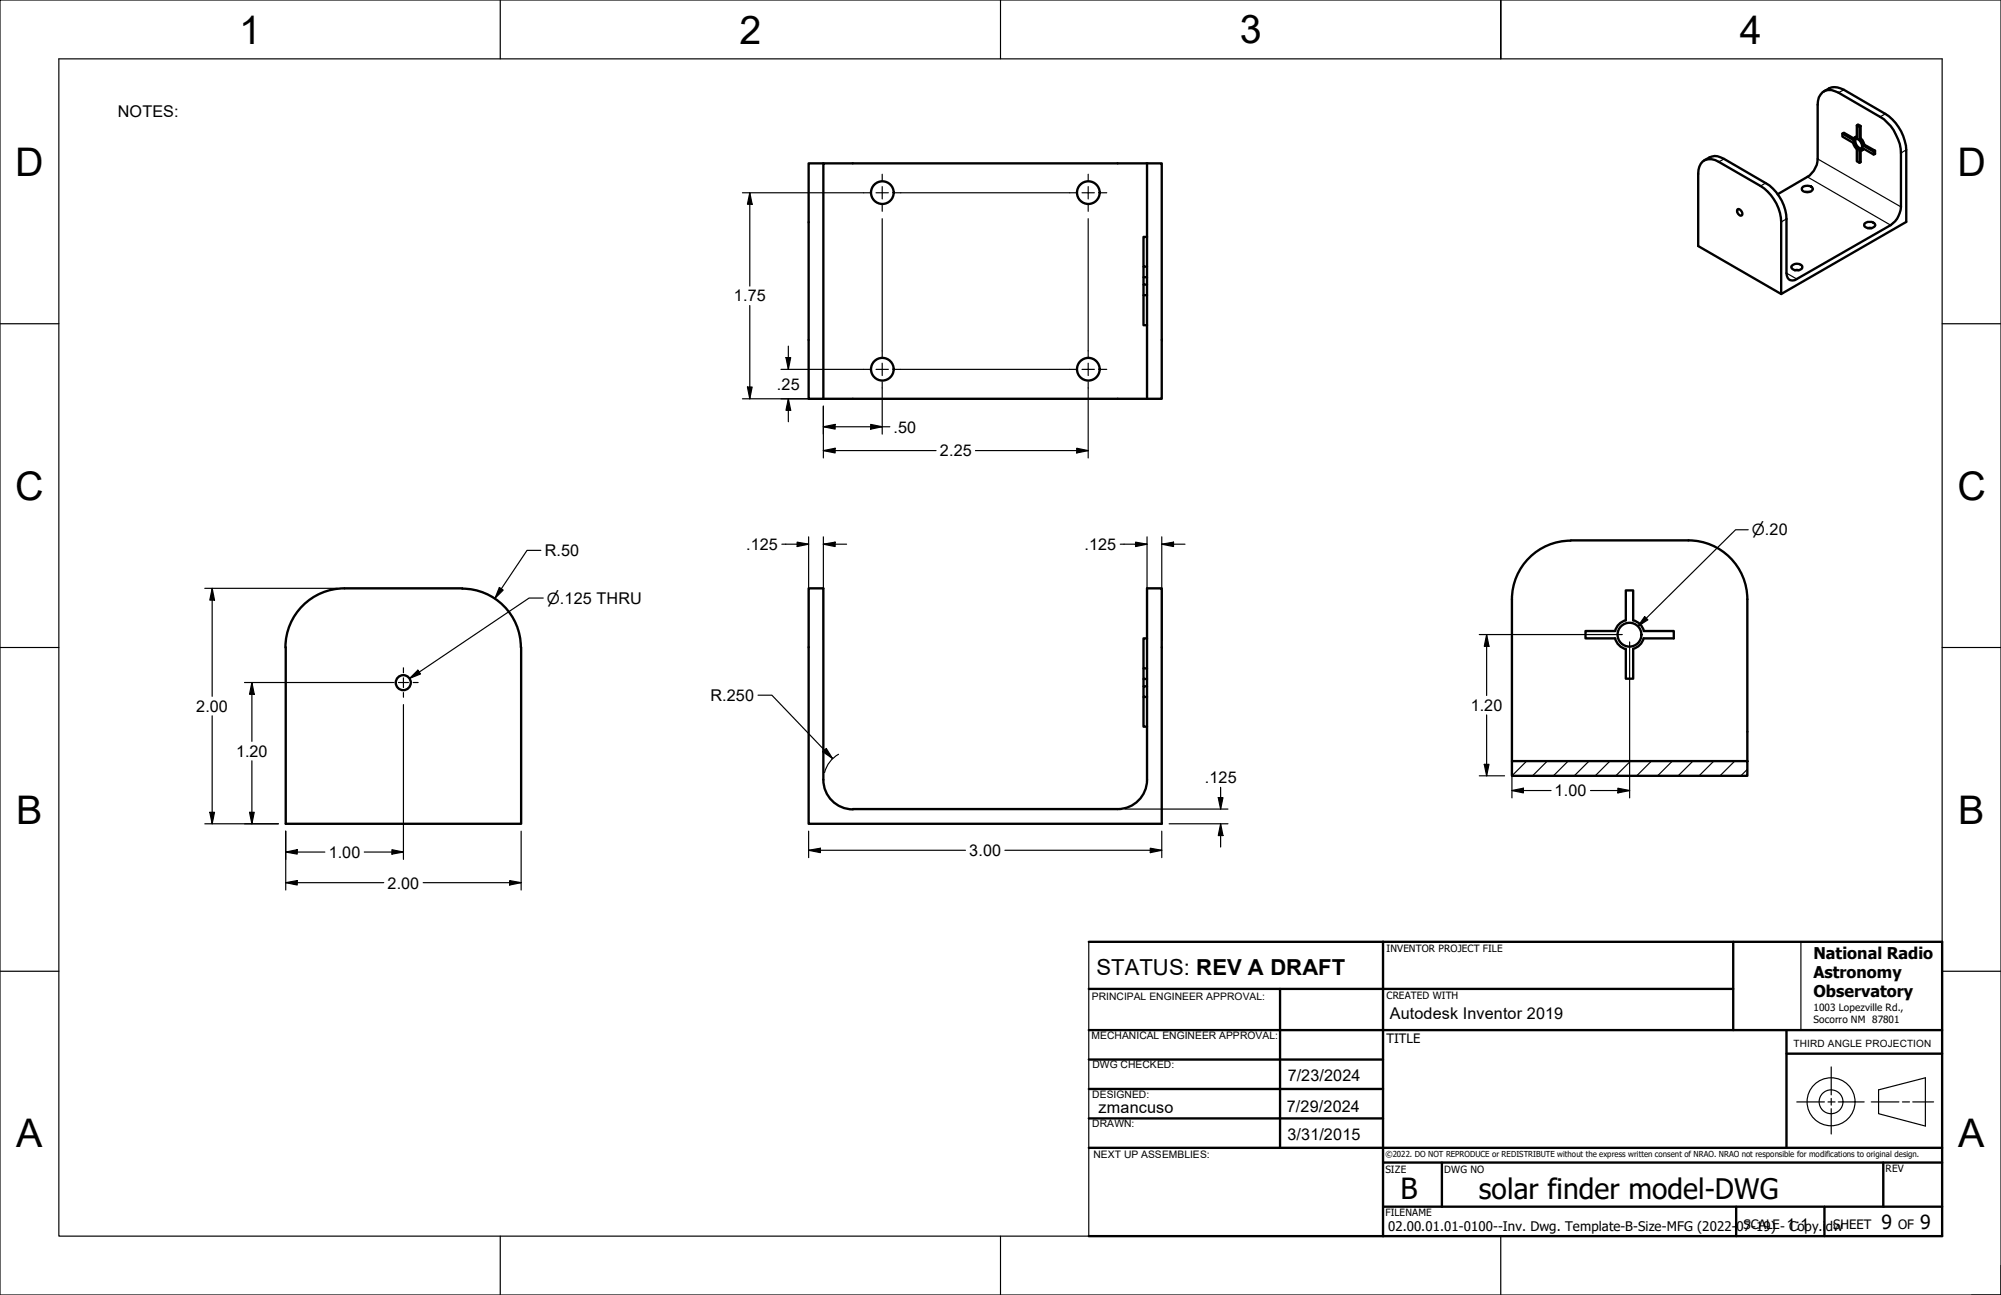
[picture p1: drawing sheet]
<svg xmlns="http://www.w3.org/2000/svg" width="432mm" height="279mm" viewBox="0 0 432 279" stroke-linecap="round" stroke-linejoin="round" font-family="sans-serif">
<!-- layer: Hatch -->
<path d="M329.4 164.2l-3.1 3.2M333.9 164.2l-3.2 3.2M338.4 164.2l-3.2 3.2M342.9 164.2l-3.2 3.2M347.4 164.2l-3.2 3.2M351.9 164.2l-3.2 3.2M356.4 164.2l-3.2 3.2M360.9 164.2l-3.2 3.2M365.3 164.2l-3.2 3.2M369.8 164.2l-3.2 3.2M374.3 164.2l-3.1 3.2M377.1 166l-1.4 1.4" fill="none" stroke="#000" stroke-width=".25"/>
<!-- layer: Visible Edges(ANSI) -->
<g fill="none" stroke="#000" stroke-width=".51">
<path d="M393.6 19.7a3.5 3.5 0 0 1 4.3-.3l8.9 5.2a10.1 10.1 0 0 1 4.6 7.7v15.6l-27 15.5v-15.5a9.7 9.7 0 0 0-4.5-7.8l-9-5.2a2.72 2.72 0 0 0-3.2-.3 2.72 2.72 0 0 0-1.2 2.9v15.6l17.9 10.3M177.7 35.2h-3.2v50.8h3.2M247.5 35.2v50.8M247.5 35.2h-69.8v50.8M247.5 35.2h3.2v50.8h-3.2M367.7 34.6a3.4 3.4 0 0 1 4.3-.3l9 5.2a9.7 9.7 0 0 1 4.5 7.7v11.7a1.35 1.35 0 0 0 .7 1.5 1.35 1.35 0 0 0 1.5-.2l20.3-11.6a5 5 0 0 0 2.2-4v-11.6a10.2 10.2 0 0 0-4.5-7.8l-9-5.2a3.1 3.1 0 0 0-3.4-.1 3.3 3.3 0 0 0-1.1 2.7v11.7a5.1 5.1 0 0 1-2.2 3.9l-6.4 3.7M400 29.8l-2.1-1.2-.3 .2v.7l2.3 1.3 .8 1.4v2.6l.6 .3M400.3 30a1.49 1.49 0 0 1 1.3 2.2 1.49 1.49 0 0 1-1.3-2.2zM400.5 29.9a1.62 1.62 0 0 0 1.2 2.2M400.7 27.1l.6 .3 .2-.2v2.6M400.7 29.5l-.5 .2M401.3 27.4v2.6l.2-.2"/>
<path d="M401.3 30l.6 .9 .1 .5M401.5 32.5v2.5l-.2 .1v-2.6l.6-.1 .1-.4 2.3 1.3 .3-.1v-.7M401.5 27.2l-.6-.3-.2 .2v2.6l-.7 .1-.1 .4-2.3-1.4M401.5 29.8l.4 .4 .4 1M402 31.4l.3-.2 2.3 1.3-.3 .2zM402.2 32.1l-.4 .3M404.3 32.7v.6M246.8 57.5v2.3h.7M246.8 59.8v1.6h.7M247.5 51.1h-.7v6.4h.7M374.9 45.2l.2-.1a.99 .99 0 0 1 .8 1.4 .96 .96 0 0 1-1-1.3zM386.7 57.3a1.45 1.45 0 0 1 2.2 .3 1.31 1.31 0 0 1-2 .5l-.4-.5z"/>
<path d="M387.3 58.3h.9M388.9 40.5a1.51 1.51 0 0 1 2.3 .3 1.39 1.39 0 0 1-2.4 0zM389.6 41.4h.9M402.3 48.3a1.58 1.58 0 0 1 2.4 .3 1.39 1.39 0 0 1-2.4 0zM403 49.2h.9M246.8 61.4v2.3h.7M246.8 63.7v6.5h.7M177.7 86h69.8M338.9 116.6a12.7 12.7 0 0 0-12.6 12.7M339 116.6h25.4M364.3 116.6a12.7 12.7 0 0 1 12.8 12.7M61.7 139.6v38.1h50.8v-38.1"/>
<path d="M99.7 127a12.7 12.7 0 0 1 12.7 12.7M99.8 126.9h-25.5a12.7 12.7 0 0 0-12.7 12.8M247.5 137.7h-.7v6.5h.7M326.3 129.3v34.9M348.5 137.7a3.2 3.2 0 0 0 2.3 2.3M348.5 136.1a3.2 3.2 0 0 1 2.3-2.3v-6.4h1.6v6.5a3.1 3.1 0 0 1 2.3 2.2M348.6 136.1h-6.5v1.6h6.5M354.7 137.7a3.1 3.1 0 0 1-2.3 2.3v6.4h-1.6v-6.4M354.7 136.1h6.5v1.6h-6.5M377.1 129.3v34.9M246.8 150.4v6.4h.7M246.8 144.2v2.3h.7"/>
<path d="M246.8 146.5v1.6M247.5 148.1h-.7v2.3h.7M177.7 168.2a6.4 6.4 0 0 0 6.4 6.4M177.7 168.2v-41.3h-3.2v50.8h76.2v-50.8h-3.2v41.3M184 174.6h57.2M247.5 168.2a6.3 6.3 0 0 1-6.3 6.4M326.3 164.2h50.8v3.2h-50.8z"/>
<circle cx="190.4" cy="41.6" r="2.44"/>
<circle cx="234.9" cy="41.6" r="2.44"/>
<circle cx="190.4" cy="79.7" r="2.44"/>
<circle cx="234.9" cy="79.7" r="2.44"/>
<circle cx="351.6" cy="136.9" r="2.57"/>
<circle cx="87" cy="147.3" r="1.62"/>
</g>
<!-- layer: Visible Tangent Edges(ANSI) -->
<path d="M397.9 19.4l-1.2 .6M372 34.3l-1.1 .6M381 39.5l-1.1 .6M390 38.2l18 10.4M392.2 34.3l18 10.3M406.8 24.6l-1.1 .6M411.4 32.3l-1.2 .7M385.5 58.9l2.2 1.3M385.5 47.2l-1.1 .7" fill="none" stroke="#000" stroke-width=".25"/>
<!-- layer: Sketch Geometry(ANSI) -->
<g fill="none" stroke="#000" stroke-width=".25">
<path d="M0 0h431.8v279.4h-431.8zM12.7 12.7h406.4v254h-406.4zM107.9 0v12.7M215.9 0v12.7M323.8 0v12.7v-12.7M0 69.8h12.7M419.1 69.8h12.7M0 139.7h12.7M419.1 139.7h12.7M0 209.5h12.7M234.9 203.2v63.5M298.4 203.2v63.5"/>
<path d="M388.6 203.2v19M419.1 209.5h12.7M387.7 237.7h6M394.5 237.7h1.5M395.2 230.2v6M395.2 237v1.4M395.2 239.2v5.5M396.7 237.7h5.6M403.8 237.7h6M405.4 235.1l10.1-2.6v10.5l-10.1-2.7zM410.5 237.7h1.6M412.7 237.7h4.6"/>
<path d="M107.9 266.7v12.7M215.9 266.7v12.7M323.8 266.7v12.7M431.8 273v6.4h-6.4"/>
<circle cx="395.1" cy="237.7" r="5.2"/>
<circle cx="395.1" cy="237.7" r="2.57"/>
</g>
<path d="M234.9 213.4h139.1M234.9 203.2h63.5M276.2 213.4v34.2M234.9 228.6h63.5M234.9 234.9h63.5M234.9 222.2h63.5M385.5 222.2v25.4M234.9 241.3h63.5M234.9 247.6h63.5M234.9 266.7h63.5" fill="none" stroke="#000" stroke-width=".51"/>
<!-- layer: Title (ANSI) -->
<path d="M298.4 203.2h120.7v63.5h-120.7zM374 203.2v19M298.4 222.2h120.7M385.5 227.3h33.6M298.4 247.6h120.7M298.4 250.8h120.7M311.1 250.8v9.5M406.4 250.8v9.5M298.4 260.3h120.7M374.6 260.3v6.4M393.7 260.3v6.4" fill="none" stroke="#000" stroke-width=".51"/>
<!-- layer: Dimensions(ANSI) -->
<g fill="none" stroke="#000" stroke-width=".25">
<path d="M160.2 41.6h26.2M161.8 41.6l.5 2.5h-1zM161.8 41.6v20.1M190.4 47.2v28.5M194.4 41.6h36.4M234.8 47.2v28.5M161.8 65.9v20.1M168.5 79.7h17.9M169.6 77.2h1l-.5 2.5zM170.1 74.7v5M194.4 79.7h36.4M160.2 86h22.2"/>
<path d="M161.3 83.5h1l-.5 2.5zM170.1 86l.5 2.5h-1zM170.1 86v5M177.7 92.1l2.5-.5v1zM177.7 97.2l2.5-.5v1zM177.7 87.6v11.2M177.7 92.1h14.3M177.7 97.2h24.3M187.9 91.6l2.5 .5-2.5 .5zM190.4 83.7v10M210.5 97.2h24.3M232.3 96.7l2.5 .5-2.5 .5z"/>
<path d="M234.8 83.7v15.1M116.7 118.7h-3l-6.9 10.4M168.7 117.4h5.8M172 117l2.5 .4-2.5 .5zM174.5 115.8v22.2M177.7 117.4l2.5-.4v.9zM177.7 117.4h5M177.7 115.8v22.2M241.7 117.4h5.8M245 117l2.5 .4-2.5 .5zM247.5 115.8v22.2M250.7 117.4l2.5-.4v.9z"/>
<path d="M250.7 115.8v22.2M250.7 117.4h5M377.3 114.3h-2.8l-21.1 20.8M44.2 126.9h28.6M45.8 126.9l.5 2.6h-1zM45.8 126.9v23.3M107.8 126.7l.8 .6-1.8 1.8zM117.2 129h-3l-25.8 17.4M319.2 136.9h30.9M320.8 136.9l.5 2.5h-1zM320.8 136.9v13.2M351.7 138.5v33.6"/>
<path d="M354.9 133l.7 .7-2.2 1.4zM45.8 154.4v23.3M52.8 147.3h31.1M54.4 147.3l.5 2.5h-1.1zM54.4 147.3v12.7M87.1 152v33.4M88.4 146.4l1.8-1.8 .5 .8zM163.6 150h3l13 13.6M320.8 154.2v13.2M326.3 159.4v12.7M44.2 177.7h15.9M45.3 175.3h1l-.5 2.4z"/>
<path d="M53.8 175.3h1.1l-.5 2.4zM54.4 164.1v13.6M61.7 179.3v12.7M112.5 179.3v12.7M174.5 179.3v5.7M177.5 162.2l.8-.7 1.3 2.1zM180.9 162.7a6.3 6.3 0 0 0-3 4M242.8 174.6h22.2M250.7 179.3v5.7M252.3 177.7h12.7M262.9 172.1h1l-.5 2.5zM263.4 177.7l.5 2.6h-1z"/>
<path d="M263.4 169.9v4.7M263.4 177.7v5.1M319.2 167.4h5.5M320.3 164.9h1l-.5 2.5zM326.3 170.6l2.4-.5v1zM326.3 170.6h8.4M343.2 170.6h8.5M349.1 170.1l2.6 .5-2.6 .5zM61.7 190.4l2.4-.4v.9zM61.7 183.8l2.4-.5v1zM61.7 190.4h21.1M61.7 183.8h8.4"/>
<path d="M78.6 183.8h8.5M84.6 183.3l2.5 .5-2.5 .5zM91.3 190.4h21.2M110 190l2.5 .4-2.5 .5zM174.5 183.5l2.5-.5v1zM174.5 183.5h33.8M216.9 183.5h33.8M248.2 183l2.5 .5-2.5 .5z"/>
</g>
<g fill="#000">
<path d="M161.8 41.6l.5 2.5h-1z" fill-rule="evenodd"/>
<path d="M169.6 77.2h1l-.5 2.5z" fill-rule="evenodd"/>
<path d="M161.3 83.5h1l-.5 2.5z" fill-rule="evenodd"/>
<path d="M170.1 86l.5 2.5h-1z" fill-rule="evenodd"/>
<path d="M177.7 92.1l2.5-.5v1z" fill-rule="evenodd"/>
<path d="M177.7 97.2l2.5-.5v1z" fill-rule="evenodd"/>
<path d="M187.9 91.6l2.5 .5-2.5 .5z" fill-rule="evenodd"/>
<path d="M232.3 96.7l2.5 .5-2.5 .5z" fill-rule="evenodd"/>
<path d="M172 117l2.5 .4-2.5 .5z" fill-rule="evenodd"/>
<path d="M177.7 117.4l2.5-.4v.9z" fill-rule="evenodd"/>
<path d="M245 117l2.5 .4-2.5 .5z" fill-rule="evenodd"/>
<path d="M250.7 117.4l2.5-.4v.9z" fill-rule="evenodd"/>
<path d="M45.8 126.9l.5 2.6h-1z" fill-rule="evenodd"/>
<path d="M107.8 126.7l.8 .6-1.8 1.8z" fill-rule="evenodd"/>
<path d="M320.8 136.9l.5 2.5h-1z" fill-rule="evenodd"/>
<path d="M354.9 133l.7 .7-2.2 1.4z" fill-rule="evenodd"/>
<path d="M54.4 147.3l.5 2.5h-1.1z" fill-rule="evenodd"/>
<path d="M88.4 146.4l1.8-1.8 .5 .8z" fill-rule="evenodd"/>
<path d="M45.3 175.3h1l-.5 2.4z" fill-rule="evenodd"/>
<path d="M53.8 175.3h1.1l-.5 2.4z" fill-rule="evenodd"/>
<path d="M177.5 162.2l.8-.7 1.3 2.1z" fill-rule="evenodd"/>
<path d="M262.9 172.1h1l-.5 2.5z" fill-rule="evenodd"/>
<path d="M320.3 164.9h1l-.5 2.5z" fill-rule="evenodd"/>
<path d="M326.3 170.6l2.4-.5v1z" fill-rule="evenodd"/>
<path d="M349.1 170.1l2.6 .5-2.6 .5z" fill-rule="evenodd"/>
<path d="M61.7 190.4l2.4-.4v.9z" fill-rule="evenodd"/>
<path d="M61.7 183.8l2.4-.5v1z" fill-rule="evenodd"/>
<path d="M84.6 183.3l2.5 .5-2.5 .5z" fill-rule="evenodd"/>
<path d="M110 190l2.5 .4-2.5 .5z" fill-rule="evenodd"/>
<path d="M174.5 183.5l2.5-.5v1z" fill-rule="evenodd"/>
<path d="M248.2 183l2.5 .5-2.5 .5z" fill-rule="evenodd"/>
<path d="M263.4 177.7l.5 2.6h-1z" fill-rule="evenodd"/>
</g>
<!-- layer: Center Mark(ANSI) -->
<g fill="none" stroke="#000" stroke-width=".25">
<path d="M190.4 37.6v1.3M234.8 37.6v1.3M186.4 41.6h1.3M189 41.6h2.7M190.4 40.3v2.6M190.4 44.3v1.3M193 41.6h1.4M230.8 41.6h1.4M233.5 41.6h2.7M234.8 40.3v2.6M234.8 44.3v1.3M237.5 41.6h1.3"/>
<path d="M186.4 79.7h1.3M189 79.7h2.7M190.4 75.7v1.3M190.4 78.4v2.6M193 79.7h1.4M230.8 79.7h1.4M233.5 79.7h2.7M234.8 75.7v1.3M234.8 78.4v2.6M237.5 79.7h1.3M190.4 82.4v1.3M234.8 82.4v1.3"/>
<path d="M83.9 147.3h1.1M86 147.3h2.1M87.1 144.1v1.1M87.1 146.2v2.1M87.1 149.4v1M89.2 147.3h1"/>
</g>
<g font-size="8.5">
<text x="51.6" y="9.4">1</text>
<text x="159.6" y="9.4">2</text>
<text x="267.5" y="9.3">3</text>
<text x="375.5" y="9.4">4</text>
<text x="3.3" y="38">D</text>
<text x="422.4" y="38">D</text>
<text x="3.3" y="107.8">C</text>
<text x="422.4" y="107.8">C</text>
<text x="3.5" y="177.7">B</text>
<text x="422.6" y="177.7">B</text>
<text x="3.5" y="247.5">A</text>
<text x="422.6" y="247.5">A</text>
</g>
<text font-size="6.3" x="302.2" y="258.6">B</text>
<text font-size="6.1" x="319.2" y="258.7">solar finder model-DWG</text>
<text font-size="4.8" x="236.6" y="210.4">STATUS: REV A DRAFT</text>
<g font-size="4.2">
<text x="406" y="265.1">9</text>
<text x="414.3" y="265.1">9</text>
</g>
<g font-size="3.5">
<text x="25.4" y="25.3">NOTES:</text>
<text x="158.4" y="65">1.75</text>
<text x="167.6" y="84.1">.25</text>
<text x="192.8" y="93.3">.50</text>
<text x="202.8" y="98.5">2.25</text>
<text x="161" y="118.7">.125</text>
<text x="234" y="118.7">.125</text>
<text x="117.5" y="120">R.50</text>
<text x="42.4" y="153.6">2.00</text>
<text x="153.3" y="151.3">R.250</text>
<text x="317.4" y="153.4">1.20</text>
<text x="50.9" y="163.3">1.20</text>
<text x="260" y="169">.125</text>
<text x="335.5" y="171.8">1.00</text>
<text x="70.9" y="185">1.00</text>
<text x="209.2" y="184.7">3.00</text>
<text x="83.6" y="191.7">2.00</text>
<text x="391.4" y="206.8">National Radio</text>
<text x="391.4" y="211">Astronomy</text>
<text x="391.4" y="215.1">Observatory</text>
<text x="299.9" y="219.9">Autodesk Inventor 2019</text>
<text x="277.9" y="233.2">7/23/2024</text>
<text x="277.7" y="239.9">7/29/2024</text>
<text x="237" y="240.2">zmancuso</text>
<text x="277.8" y="246">3/31/2015</text>
<text x="385.5" y="265.3">1:1</text>
</g>
<g font-size="3.3">
<text x="378" y="115.5">⌀.20</text>
<text x="118" y="130.2">⌀.125 THRU</text>
</g>
<g font-size="2.9">
<text x="299.5" y="265.6">02.00.01.01-0100--Inv. Dwg. Template-B-Size-MFG (2022-</text>
<text x="374.7" y="265.6">0SCALE- Copy.i</text>
<text x="376.3" y="265.6">7-19)</text>
<text x="394" y="265.6">dSHEET</text>
<text x="395.6" y="265.6">w</text>
</g>
<g font-size="2.8">
<text x="299.2" y="225">TITLE</text>
<text x="409.6" y="265.1">OF</text>
</g>
<g font-size="2.2">
<text x="299.2" y="205.4">INVENTOR PROJECT FILE</text>
<text x="235.6" y="215.6">PRINCIPAL ENGINEER APPROVAL:</text>
<text x="299.2" y="215.5">CREATED WITH</text>
<text x="391.4" y="218.2">1003 Lopezville Rd.,</text>
<text x="391.4" y="220.8">Socorro NM 87801</text>
<text x="235.5" y="224.2">MECHANICAL ENGINEER APPROVAL:</text>
<text x="387" y="225.8">THIRD ANGLE PROJECTION</text>
<text x="235.8" y="230.5">DWG CHECKED:</text>
<text x="235.7" y="236.9">DESIGNED:</text>
<text x="235.7" y="243.1">DRAWN:</text>
<text x="236" y="249.8">NEXT UP ASSEMBLIES:</text>
<text x="299" y="253">SIZE</text>
<text x="311.7" y="253">DWG NO</text>
<text x="406.9" y="252.9">REV</text>
<text x="299" y="262.4">FILENAME</text>
</g>
<text font-size="1.8" x="299" y="249.6">©2022. DO NOT REPRODUCE or REDISTRIBUTE without the express written consent of NRAO. NRAO not responsible for modifications to original design.</text>
</svg>
